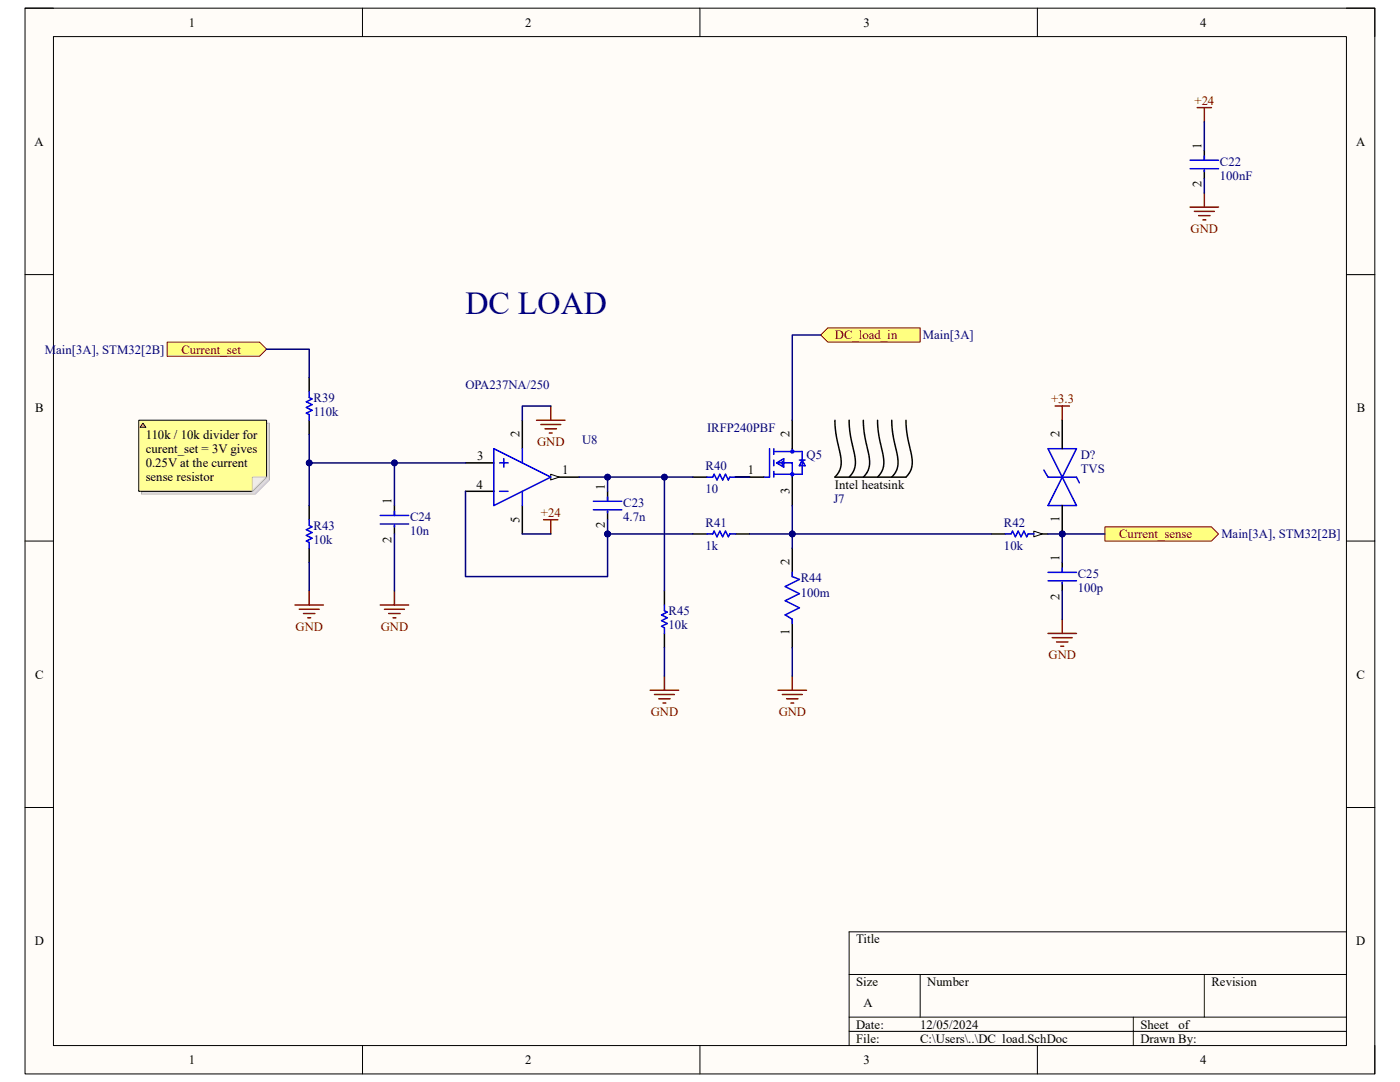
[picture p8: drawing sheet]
<svg xmlns="http://www.w3.org/2000/svg" width="279mm" height="216mm" viewBox="0 0 279 216" stroke-linecap="round" stroke-linejoin="round" font-family="sans-serif">
<path d="M5 1.6h269.4v212.7h-269.4z" fill-rule="evenodd" fill="#fffcf8"/>
<path d="M5 1.6h269.4v212.7h-269.4z" fill="none" stroke="#000" stroke-width=".2"/>
<path d="M10.7 7.3h258v201.3h-258z" fill-rule="evenodd" fill="#fffcf8"/>
<g fill="none" stroke="#000" stroke-width=".2">
<path d="M5 1.6h5.7M10.7 7.3h258v201.3h-258zM72.3 1.6v5.7M139.7 1.6v5.7M207 1.6v5.7M268.7 1.6h5.7v5.7M5 54.8h5.7M268.7 54.8h5.7M5 108h5.7M268.7 108h5.7M5 161.1h5.7M268.7 161.1h5.7"/>
<path d="M169.5 194.4h99.2M183.6 194.4v8.6M240.3 194.4v8.6M268.7 185.9h-99.2v22.7M72.3 208.6v5.7M139.7 208.6v5.7M169.5 203h99.2M169.5 205.8h99.2M207 208.6v5.7M226.2 203v5.6M274.4 208.6v5.7"/>
</g>
<g fill="none" stroke="#00f" stroke-width=".3">
<path d="M99.7 92.4h1.7M99.7 98h1.7M100.6 91.5v1.7M109.9 95.2l-11.3 5.7M153.6 89.5v5.7h-1.2M154.4 89.5v1.2M154.4 91.8v1.1M154.4 94.1v1.1M154.4 90.1h5.7v4.5h-5.7M155 92.4l1.4-.9v1.7zM155.3 92.4h2.8v2.8M156.1 92.1v.8"/>
<path d="M158.1 89.5v.6M159.5 91.8h1.2M160.1 91.8l.6 1.1h-1.2z"/>
<circle cx="158.1" cy="90.1" r=".29"/>
<circle cx="158.1" cy="94.6" r=".29"/>
</g>
<path d="M109.9 95.2h5.7M146.8 95.2h5.6M158.1 83.9v5.6M158.1 95.2v5.7" fill="none" stroke="#000" stroke-width=".3"/>
<path d="M109.9 94.6l1.7 .6-1.7 .6z" fill="#f8fcff"/>
<path d="M109.9 94.6l1.7 .6-1.7 .6z" fill="none" stroke="#000" stroke-width=".2"/>
<g fill="none" stroke="#000" stroke-width=".3">
<path d="M61.7 75.4v2.8M61.7 83.9v2.8M92.9 92.4h5.7M92.9 98h5.7M104.2 83.9v5.6M138.3 95.2h2.8M146.8 95.2h2.8M61.7 100.9v2.8M61.7 109.4v2.8M104.2 100.9v5.6M132.6 117.9v2.8M158.1 109.4v5.7"/>
<path d="M132.6 126.4v2.8M158.1 123.6v5.6"/>
</g>
<path d="M61.7 78.2v1.1l.6 .3-1.2 .6 1.2 .5-1.2 .6 1.2 .6-1.2 .5 .6 .3v1.2M104.2 89.5v2.9M104.2 98v2.9M109.9 95.2l-11.3-5.7v11.4M141.1 95.2h1.1l.3-.6 .6 1.2 .6-1.2 .5 1.2 .6-1.2 .6 1.2 .2-.6h1.2M61.7 103.7v1.1l.6 .3-1.2 .6 1.2 .6-1.2 .5 1.2 .6-1.2 .6 .6 .2v1.2M158.1 114.2v.9l1.4 .5-2.8 1.4 2.8 1.5-2.8 1.4 2.8 1.4-2.8 1.4 1.4 .9v.8M132.6 120.7v1.2l.6 .2-1.2 .6 1.2 .6-1.2 .5 1.2 .6-1.2 .6 .6 .3v1.1" fill="none" stroke="#00f" stroke-width=".3"/>
<g fill="none" stroke="#800000" stroke-width=".3">
<path d="M107.1 83.9h5.6M107.9 84.7h4M108.8 85.6h2.2M109.6 86.4h.6M109.9 81v2.9M61.7 117.9v2.8M58.9 120.7h5.6M59.7 121.6h4M60.6 122.4h2.2M61.4 123.3h.6M129.8 137.7h5.6M130.6 138.6h4"/>
<path d="M131.5 139.4h2.2M132.6 134.9v2.8M155.3 137.7h5.7M156.1 138.6h4M157 139.4h2.3M158.1 134.9v2.8M132.3 140.3h.6M157.8 140.3h.6"/>
</g>
<path d="M33.4 68.3h18.4l1.4 1.4-1.4 1.4h-18.4z" fill-rule="evenodd" fill="#ffff80"/>
<path d="M33.4 68.3h18.4l1.4 1.4-1.4 1.4h-18.4z" fill="none" stroke="#800000" stroke-width=".2"/>
<path d="M240.3 30v2M240.3 34v1.7M78.7 100.9v2M78.7 104.8v1.7" fill="none" stroke="#000" stroke-width=".3"/>
<path d="M237.5 32h5.7M237.5 33.7h5.7M240.3 31.1v.9M240.3 34v.2M75.9 102.9h5.7M75.9 104.6h5.7M78.7 102v.9M78.7 104.8v.3" fill="none" stroke="#00f" stroke-width=".3"/>
<g fill="none" stroke="#800000" stroke-width=".3">
<path d="M238.9 21.5h2.9M240.3 21.5v2.8M240.3 38.5v2.8M237.5 41.3h5.7M238.4 42.2h3.9M239.2 43h2.3M240.1 43.9h.5M78.7 117.9v2.8M108.5 103.7h2.8M109.9 103.7v2.8M75.9 120.7h5.7M76.7 121.6h4"/>
<path d="M77.6 122.4h2.3M78.4 123.3h.6"/>
</g>
<path d="M163.8 66.8l1.4-1.4h18.4v2.9h-18.4z" fill-rule="evenodd" fill="#ffff80"/>
<path d="M163.8 66.8l1.4-1.4h18.4v2.9h-18.4z" fill="none" stroke="#800000" stroke-width=".2"/>
<path d="M210.6 81h2.8M212 81v2.9" fill="none" stroke="#800000" stroke-width=".3"/>
<path d="M197.8 106.5h2.8M206.3 106.5h2.9" fill="none" stroke="#000" stroke-width=".3"/>
<path d="M206.3 106l1.7 .5-1.7 .6z" fill="#f8fcff"/>
<path d="M206.3 106l1.7 .5-1.7 .6z" fill="none" stroke="#000" stroke-width=".2"/>
<path d="M200.6 106.5h1.2l.3-.5 .5 1.1 .6-1.1 .6 1.1 .5-1.1 .6 1.1 .3-.6h1.1M209.2 114.2h5.6M209.2 115.9h5.6M212 113.3v.9M212 116.2v.3" fill="none" stroke="#00f" stroke-width=".3"/>
<path d="M212 112.2v2M212 116.2v1.7" fill="none" stroke="#000" stroke-width=".3"/>
<path d="M209.2 126.4h5.6M210 127.2h4M210.9 128.1h2.2M211.7 128.9h.6M212 123.6v2.8" fill="none" stroke="#800000" stroke-width=".3"/>
<path d="M220.5 105.1h21.3l1.4 1.4-1.4 1.5h-21.3z" fill-rule="evenodd" fill="#ffff80"/>
<path d="M220.5 105.1h21.3l1.4 1.4-1.4 1.5h-21.3z" fill="none" stroke="#800000" stroke-width=".2"/>
<path d="M121.3 98v2M166.6 83.9a42.9 42.9 0 0 0 1.2 7.7 4.1 4.1 0 0 1-1.2 3.6h14.2a4.6 4.6 0 0 0 1-4.9l-.8-3.5-.2-2.9M169.5 83.9a42.9 42.9 0 0 0 1.2 7.7 4.1 4.1 0 0 1-1.2 3.6M172.3 83.9a42.9 42.9 0 0 0 1.2 7.7 4.1 4.1 0 0 1-1.2 3.6M175.1 83.9a42.9 42.9 0 0 0 1.3 7.7 4.1 4.1 0 0 1-1.3 3.6M178 83.9a42.9 42.9 0 0 0 1.2 7.7 4.1 4.1 0 0 1-1.2 3.6M121.3 102v1.7M138.3 106.5h2.8M146.8 106.5h2.8" fill="none" stroke="#000" stroke-width=".3"/>
<path d="M121.3 99.2v.8M118.4 100h5.7M118.4 101.7h5.7M121.3 102v.3M141.1 106.5h1.1l.3-.5 .6 1.1 .6-1.1 .5 1.1 .6-1.1 .6 1.1 .2-.6h1.2" fill="none" stroke="#00f" stroke-width=".3"/>
<path d="M92.9 98v17.1h28.4v-8.6M109.9 81h-5.7v2.9M132.6 129.2v5.7M158.1 129.2v5.7" fill="none" stroke="#000080" stroke-width=".3"/>
<circle cx="121.3" cy="106.5" r=".57" fill="#000080"/>
<circle cx="121.3" cy="106.5" r=".57" fill="none" stroke="#000080" stroke-width=".2"/>
<path d="M61.7 86.7v14.2M61.7 112.2v5.7" fill="none" stroke="#000080" stroke-width=".3"/>
<circle cx="61.7" cy="92.4" r=".57" fill="#000080"/>
<circle cx="61.7" cy="92.4" r=".57" fill="none" stroke="#000080" stroke-width=".2"/>
<path d="M53.2 69.7h8.5v5.7M61.7 92.4h31.2" fill="none" stroke="#000080" stroke-width=".3"/>
<circle cx="78.7" cy="92.4" r=".57" fill="#000080"/>
<circle cx="78.7" cy="92.4" r=".57" fill="none" stroke="#000080" stroke-width=".2"/>
<circle cx="61.7" cy="92.4" r=".57" fill="#000080"/>
<circle cx="61.7" cy="92.4" r=".57" fill="none" stroke="#000080" stroke-width=".2"/>
<path d="M78.7 92.4v8.5M78.7 106.5v11.4" fill="none" stroke="#000080" stroke-width=".3"/>
<circle cx="78.7" cy="92.4" r=".57" fill="#000080"/>
<circle cx="78.7" cy="92.4" r=".57" fill="none" stroke="#000080" stroke-width=".2"/>
<path d="M240.3 24.3v5.7M240.3 35.7v2.8M163.8 66.8h-5.7v17.1M104.2 106.5h5.7M209.2 106.5h2.8v5.7M212 117.9v5.7" fill="none" stroke="#000080" stroke-width=".3"/>
<circle cx="212" cy="106.5" r=".57" fill="#000080"/>
<circle cx="212" cy="106.5" r=".57" fill="none" stroke="#000080" stroke-width=".2"/>
<path d="M212 106.5h8.5" fill="none" stroke="#000080" stroke-width=".3"/>
<circle cx="212" cy="106.5" r=".57" fill="#000080"/>
<circle cx="212" cy="106.5" r=".57" fill="none" stroke="#000080" stroke-width=".2"/>
<path d="M115.6 95.2h22.7" fill="none" stroke="#000080" stroke-width=".3"/>
<circle cx="132.6" cy="95.2" r=".57" fill="#000080"/>
<circle cx="132.6" cy="95.2" r=".57" fill="none" stroke="#000080" stroke-width=".2"/>
<circle cx="121.3" cy="95.2" r=".57" fill="#000080"/>
<circle cx="121.3" cy="95.2" r=".57" fill="none" stroke="#000080" stroke-width=".2"/>
<path d="M132.6 95.2v22.7" fill="none" stroke="#000080" stroke-width=".3"/>
<circle cx="132.6" cy="95.2" r=".57" fill="#000080"/>
<circle cx="132.6" cy="95.2" r=".57" fill="none" stroke="#000080" stroke-width=".2"/>
<path d="M121.3 95.2v2.8" fill="none" stroke="#000080" stroke-width=".3"/>
<circle cx="121.3" cy="95.2" r=".57" fill="#000080"/>
<circle cx="121.3" cy="95.2" r=".57" fill="none" stroke="#000080" stroke-width=".2"/>
<path d="M121.3 103.7v2.8" fill="none" stroke="#000080" stroke-width=".3"/>
<circle cx="121.3" cy="106.5" r=".57" fill="#000080"/>
<circle cx="121.3" cy="106.5" r=".57" fill="none" stroke="#000080" stroke-width=".2"/>
<path d="M121.3 106.5h17" fill="none" stroke="#000080" stroke-width=".3"/>
<circle cx="121.3" cy="106.5" r=".57" fill="#000080"/>
<circle cx="121.3" cy="106.5" r=".57" fill="none" stroke="#000080" stroke-width=".2"/>
<path d="M158.1 100.9v5.6" fill="none" stroke="#000080" stroke-width=".3"/>
<circle cx="158.1" cy="106.5" r=".57" fill="#000080"/>
<circle cx="158.1" cy="106.5" r=".57" fill="none" stroke="#000080" stroke-width=".2"/>
<path d="M158.1 106.5v2.9" fill="none" stroke="#000080" stroke-width=".3"/>
<circle cx="158.1" cy="106.5" r=".57" fill="#000080"/>
<circle cx="158.1" cy="106.5" r=".57" fill="none" stroke="#000080" stroke-width=".2"/>
<path d="M146.8 95.2h2.8" fill="none" stroke="#000080" stroke-width=".3"/>
<circle cx="212" cy="106.5" r=".57" fill="#000080"/>
<circle cx="212" cy="106.5" r=".57" fill="none" stroke="#000080" stroke-width=".2"/>
<path d="M208.3 93.8l.9 1.4h5.6l.6 1.1M209.2 89.5h5.6l-5.6 11.4h5.6z" fill="none" stroke="#00f" stroke-width=".3"/>
<path d="M212 100.9v5.6" fill="none" stroke="#000" stroke-width=".3"/>
<circle cx="212" cy="106.5" r=".57" fill="#000080"/>
<circle cx="212" cy="106.5" r=".57" fill="none" stroke="#000080" stroke-width=".2"/>
<path d="M212 83.9v5.6" fill="none" stroke="#000" stroke-width=".3"/>
<path d="M149.6 106.5h48.2" fill="none" stroke="#000080" stroke-width=".3"/>
<circle cx="158.1" cy="106.5" r=".57" fill="#000080"/>
<circle cx="158.1" cy="106.5" r=".57" fill="none" stroke="#000080" stroke-width=".2"/>
<path d="M28.2 84.4h25.6v11.4l-2.9 2.8h-22.7z" fill-rule="evenodd" fill="#e0ddd7"/>
<path d="M28.2 84.4h25.6v11.4l-2.9 2.8h-22.7z" fill="none" stroke="#bfbdba" stroke-width=".2"/>
<path d="M27.7 83.9h25.5v11.3l-2.8 2.8h-22.7z" fill-rule="evenodd" fill="#ffff96"/>
<path d="M27.7 83.9h25.5v11.3l-2.8 2.8h-22.7z" fill="none" stroke="#000" stroke-width=".2"/>
<path d="M50.4 95.2h2.8l-2.8 2.8z" fill="#f2f0d8"/>
<path d="M50.4 95.2h2.8l-2.8 2.8z" fill="none" stroke="#bfbdba" stroke-width=".2"/>
<path d="M28.5 84.4l.6 .9h-1.1z" fill="#ffcc78"/>
<path d="M28.5 84.4l.6 .9h-1.1z" fill="none" stroke="#300" stroke-width=".2"/>
<text font-size="6.4" fill="#000080" x="92.9" y="62.6">DC LOAD</text>
<g font-size="2.5">
<text x="37.7" y="5.3">1</text>
<text x="104.8" y="5.3">2</text>
<text x="172.3" y="5.3">3</text>
<text x="239.5" y="5.3">4</text>
<text x="6.9" y="29.1">A</text>
<text x="239.8" y="29.7" transform="rotate(-90 239.8 29.7)">1</text>
<text x="270.6" y="29.1">A</text>
<text x="239.8" y="37.4" transform="rotate(-90 239.8 37.4)">2</text>
<text x="7" y="82.3">B</text>
<text x="270.8" y="82.3">B</text>
<text x="29.1" y="87.5">110k / 10k divider for</text>
<text x="103.7" y="87.2" transform="rotate(-90 103.7 87.2)">2</text>
<text x="157.6" y="87.2" transform="rotate(-90 157.6 87.2)">2</text>
<text x="211.5" y="87.2" transform="rotate(-90 211.5 87.2)">2</text>
<text x="29.1" y="90.4">curent_set = 3V gives</text>
<text x="29.1" y="93.2">0.25V at the current</text>
<text x="95.2" y="91.8">3</text>
<text x="112.2" y="94.7">1</text>
<text x="149.2" y="94.7">1</text>
<text x="29.1" y="96.1">sense resistor</text>
<text x="78.1" y="100.6" transform="rotate(-90 78.1 100.6)">1</text>
<text x="95.1" y="97.5">4</text>
<text x="120.7" y="97.7" transform="rotate(-90 120.7 97.7)">1</text>
<text x="157.6" y="98.6" transform="rotate(-90 157.6 98.6)">3</text>
<text x="166.6" y="97.5">Intel heatsink</text>
<text x="103.7" y="104.3" transform="rotate(-90 103.7 104.3)">5</text>
<text x="120.7" y="105.5" transform="rotate(-90 120.7 105.5)">2</text>
<text x="211.5" y="104.1" transform="rotate(-90 211.5 104.1)">1</text>
<text x="78.1" y="108.3" transform="rotate(-90 78.1 108.3)">2</text>
<text x="157.6" y="112.8" transform="rotate(-90 157.6 112.8)">2</text>
<text x="211.5" y="111.9" transform="rotate(-90 211.5 111.9)">1</text>
<text x="211.5" y="119.6" transform="rotate(-90 211.5 119.6)">2</text>
<text x="157.6" y="126.8" transform="rotate(-90 157.6 126.8)">1</text>
<text x="7" y="135.4">C</text>
<text x="270.7" y="135.4">C</text>
<text x="6.9" y="188.6">D</text>
<text x="170.9" y="188.2">Title</text>
<text x="270.7" y="188.6">D</text>
<text x="170.9" y="196.7">Size</text>
<text x="185" y="196.7">Number</text>
<text x="241.8" y="196.7">Revision</text>
<text x="172.3" y="201">A</text>
<text x="170.9" y="205.2">Date:</text>
<text x="170.9" y="208.1">File:</text>
<text x="183.6" y="205.2">12/05/2024</text>
<text x="183.7" y="208.1">C:\Users\..\DC_load.SchDoc</text>
<text x="227.6" y="208.1">Drawn By:</text>
<text x="227.6" y="205.2">Sheet</text>
<text x="235.2" y="205.2">of</text>
<text x="37.7" y="212.3">1</text>
<text x="104.8" y="212.3">2</text>
<text x="172.3" y="212.3">3</text>
<text x="239.5" y="212.3">4</text>
</g>
<g font-size="2.5" fill="#800000">
<text x="238.4" y="20.9">+24</text>
<text x="237.6" y="46.4">GND</text>
<text x="36.2" y="70.6">Current_set</text>
<text x="166.6" y="67.7">DC_load_in</text>
<text x="209.8" y="80.5">+3.3</text>
<text x="107.2" y="89">GND</text>
<text x="107.9" y="103.2">+24</text>
<text x="223.4" y="107.4">Current_sense</text>
<text x="59" y="125.9">GND</text>
<text x="76" y="125.9">GND</text>
<text x="209.3" y="131.5">GND</text>
<text x="129.9" y="142.9">GND</text>
<text x="155.4" y="142.9">GND</text>
</g>
<g font-size="2.5" fill="#000080">
<text x="243.5" y="33.1">C22</text>
<text x="243.5" y="35.9">100nF</text>
<text x="9" y="70.6">Main[3A], STM32[2B]</text>
<text x="184.2" y="67.7">Main[3A]</text>
<text x="92.9" y="77.6">OPA237NA/250</text>
<text x="62.6" y="80.2">R39</text>
<text x="62.6" y="83">110k</text>
<text x="116.2" y="88.7">U8</text>
<text x="141.1" y="86.1">IRFP240PBF</text>
<text x="140.8" y="93.8">R40</text>
<text x="161" y="91.5">Q5</text>
<text x="215.7" y="91.5">D?</text>
<text x="215.7" y="94.4">TVS</text>
<text x="124.4" y="101.2">C23</text>
<text x="140.8" y="98.3">10</text>
<text x="166.3" y="100.3">J7</text>
<text x="62.6" y="105.7">R43</text>
<text x="81.8" y="104">C24</text>
<text x="81.8" y="106.8">10n</text>
<text x="124.4" y="104">4.7n</text>
<text x="140.8" y="105.2">R41</text>
<text x="200.4" y="105.2">R42</text>
<text x="243.8" y="107.4">Main[3A], STM32[2B]</text>
<text x="62.6" y="108.5">10k</text>
<text x="140.8" y="109.7">1k</text>
<text x="200.4" y="109.7">10k</text>
<text x="159.8" y="116.2">R44</text>
<text x="159.8" y="119">100m</text>
<text x="215.1" y="115.4">C25</text>
<text x="215.1" y="118.2">100p</text>
<text x="133.4" y="122.7">R45</text>
<text x="133.4" y="125.6">10k</text>
</g>
</svg>
